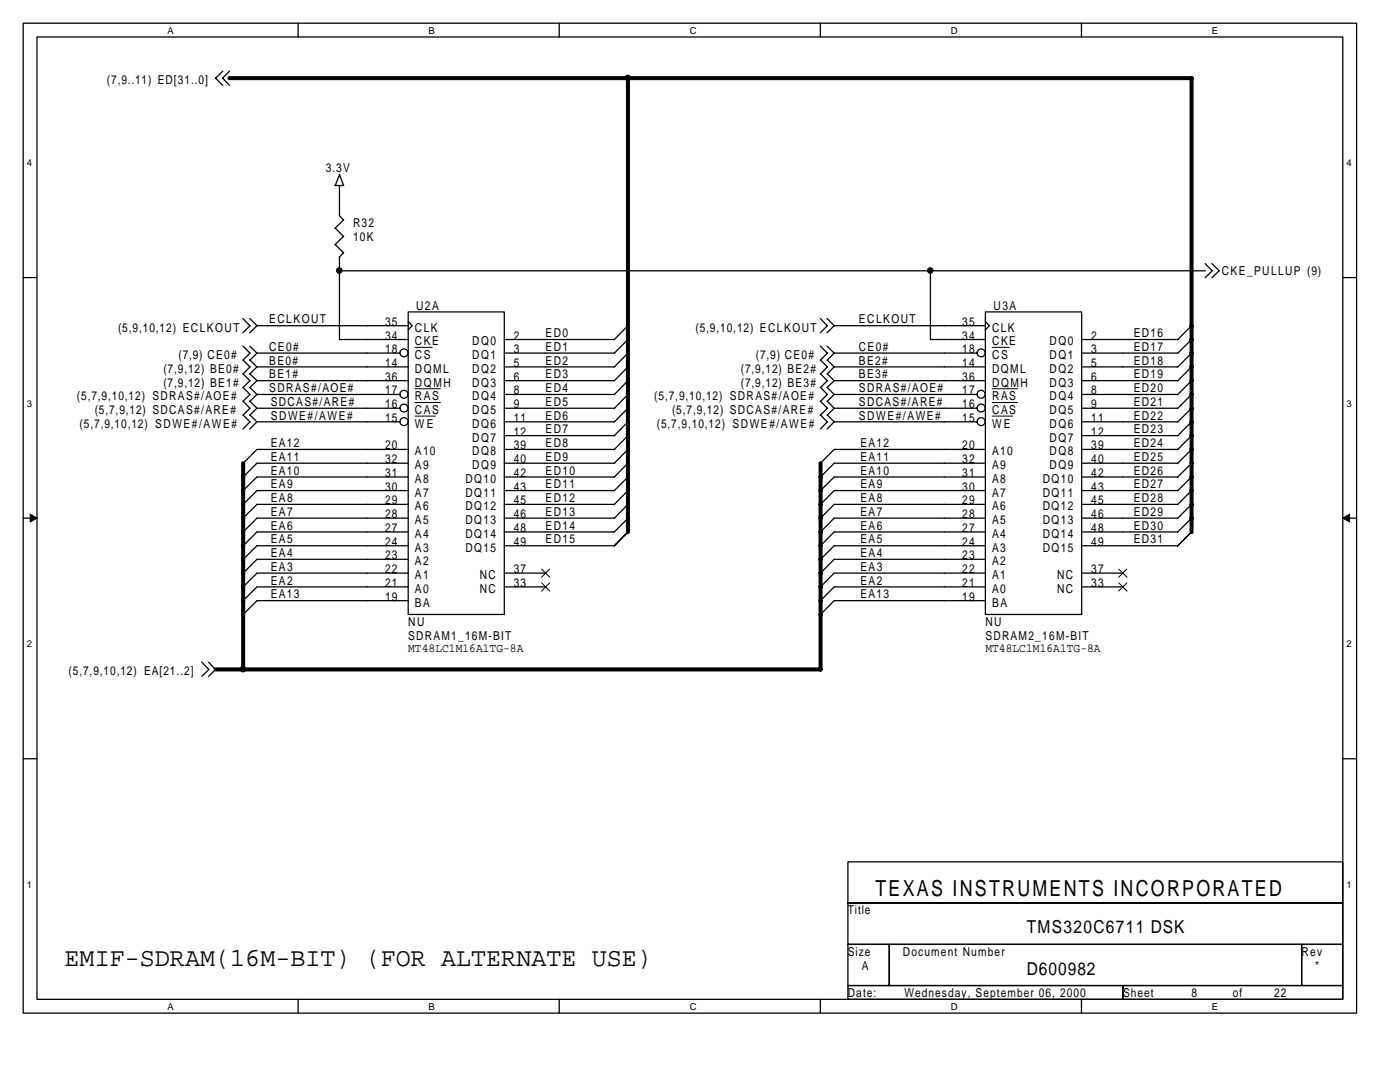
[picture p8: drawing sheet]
<svg xmlns="http://www.w3.org/2000/svg" width="279mm" height="216mm" viewBox="0 0 279 216" stroke-linecap="round" stroke-linejoin="round" font-family="sans-serif">
<path d="M4.6 4.6h266.1v197.6h-266.1zM7.4 7.4h260.6v192h-260.6z" fill="none" stroke="#000" stroke-width=".25"/>
<g fill="#fff">
<path d="M33.4 4.9h1.3v2.2h-1.3z"/>
<path d="M33.4 199.7h1.3v2.2h-1.3z"/>
</g>
<path d="M59.5 4.6v2.8M59.5 199.4v2.8" fill="none" stroke="#000" stroke-width=".25"/>
<g fill="#fff">
<path d="M85.5 4.9h1.3v2.2h-1.3z"/>
<path d="M85.5 199.7h1.3v2.2h-1.3z"/>
</g>
<path d="M111.6 4.6v2.8M111.6 199.4v2.8" fill="none" stroke="#000" stroke-width=".25"/>
<g fill="#fff">
<path d="M137.6 4.9h1.4v2.2h-1.4z"/>
<path d="M137.6 199.7h1.4v2.2h-1.4z"/>
</g>
<path d="M163.7 4.6v2.8M163.7 199.4v2.8" fill="none" stroke="#000" stroke-width=".25"/>
<g fill="#fff">
<path d="M189.8 4.9h1.3v2.2h-1.3z"/>
<path d="M189.8 199.7h1.3v2.2h-1.3z"/>
</g>
<path d="M215.8 4.6v2.8M215.8 199.4v2.8" fill="none" stroke="#000" stroke-width=".25"/>
<g fill="#fff">
<path d="M241.9 4.9h1.3v2.2h-1.3z"/>
<path d="M241.9 199.7h1.3v2.2h-1.3z"/>
<path d="M5.3 31.4h1.1v2.2h-1.1z"/>
<path d="M268.7 31.4h1.1v2.2h-1.1z"/>
<path d="M5.3 79.4h1.1v2.2h-1.1z"/>
<path d="M268.7 79.4h1.1v2.2h-1.1z"/>
</g>
<path d="M4.6 55.4h2.8M268 55.4h2.7" fill="none" stroke="#000" stroke-width=".25"/>
<g fill="#fff">
<path d="M5.3 127.4h1.1v2.2h-1.1z"/>
<path d="M268.7 127.4h1.1v2.2h-1.1z"/>
</g>
<path d="M4.6 103.4h2.8M268 103.4h2.7" fill="none" stroke="#000" stroke-width=".25"/>
<g fill="#000" stroke="#000" stroke-width=".2">
<path d="M6 102.6l1.4 .8-1.4 .8z" fill-rule="evenodd"/>
<path d="M268 103.4l1.3-.8v1.6z" fill-rule="evenodd"/>
</g>
<g fill="#fff">
<path d="M5.3 175.4h1.1v2.2h-1.1z"/>
<path d="M268.7 175.4h1.1v2.2h-1.1z"/>
</g>
<g fill="none" stroke="#000" stroke-width=".25">
<path d="M44.5 14.2l-1.5 1.4 1.5 1.4M45.8 14.2l-1.4 1.4 1.4 1.4M66.9 37h1.7M67.7 37v6l.9 .9M67.7 34.8l.9 2.3M67.8 34.8l-.9 2.2M66.9 45.5l1.7 1.7M66.9 48.8l1.7 1.7M67.7 51.3v16.4h13.8M67.7 54h172.9M68.6 43.9l-1.7 1.7M68.6 47.2l-1.7 1.6"/>
<path d="M68.6 50.4l-.9 .9M185.7 54v13.7h11M240.5 52.6l1.4 1.4-1.4 1.4M241.9 52.6l1.4 1.4-1.4 1.4M48.5 74.6l1.4 1.4-1.4 1.4M48.5 71.8l1.4 1.4-1.4 1.4M48.5 69.1l1.4 1.4-1.4 1.4M48.5 77.3l1.4 1.4-1.4 1.4M48.5 63.6l1.4 1.4-1.4 1.4M49.8 74.6l1.5 1.4M49.8 71.8l1.5 1.4M49.8 69.1l1.5 1.4"/>
<path d="M49.8 77.3l1.5 1.4M49.8 63.6l1.5 1.4M51.3 76l-1.5 1.4M51.3 73.2l-1.5 1.4M51.3 70.5l-1.5 1.4M51.3 78.7l-1.5 1.4M51.3 65l-1.5 1.4M51.3 73.2h30.2M51.3 70.5h28.5M51.3 78.7h28.5M51.3 76h30.2M51.3 65h30.2"/>
<path d="M81.5 62.2h19.1v60.4h-19.1zM81.5 64.2l.8 .8-.8 .8M100.6 73.2h22.1M100.6 70.5h22.1M100.6 78.7h22.1M100.6 67.7h22.1M100.6 76h22.1M125.3 78.7l-2.7 2.8M125.3 76l-2.7 2.8M125.3 65l-2.7 2.8M125.3 70.5l-2.7 2.8M125.3 73.2l-2.7 2.8"/>
<path d="M125.3 67.7l-2.7 2.8M163.7 74.6l1.4 1.4-1.4 1.4M163.7 71.8l1.4 1.4-1.4 1.4M163.7 63.6l1.4 1.4-1.4 1.4M163.7 69.1l1.4 1.4-1.4 1.4M163.7 77.3l1.4 1.4-1.4 1.4M165.1 74.6l1.4 1.4M165.1 71.8l1.4 1.4M165.1 63.6l1.4 1.4M165.1 69.1l1.4 1.4M165.1 77.3l1.4 1.4M166.5 76l-1.4 1.4"/>
<path d="M166.5 73.2l-1.4 1.4M166.5 65l-1.4 1.4M166.5 70.5l-1.4 1.4M166.5 78.7l-1.4 1.4M166.5 73.2h30.2M166.5 70.5h28.5M166.5 78.7h28.5M166.5 76h30.2M166.5 65h30.2M196.7 62.2h19.2v60.4h-19.2zM196.7 64.2l.8 .8-.8 .8M215.9 73.2h19.2"/>
<path d="M215.9 70.5h19.2M215.9 78.7h19.2M215.9 67.7h19.2M215.9 76h19.2M237.8 70.5l-2.8 2.8M237.8 67.7l-2.8 2.8M237.8 76l-2.8 2.8M237.8 78.7l-2.8 2.8M237.8 65l-2.8 2.8M237.8 73.2l-2.8 2.8M48.5 80l1.4 1.5-1.4 1.4M48.5 82.8l1.4 1.4-1.4 1.4"/>
<path d="M49.8 80l1.5 1.5M49.8 82.8l1.5 1.4M51.3 81.5l-1.5 1.4M51.3 84.2l-1.5 1.4M51.3 84.2h28.5M51.3 81.5h28.5M81.5 89.7h-30.2l-2.8 2.8M81.5 92.4h-30.2l-2.8 2.8M81.5 95.2h-30.2l-2.8 2.7M81.5 97.9h-30.2l-2.8 2.8M100.6 84.2h22.1M100.6 81.5h22.1"/>
<path d="M100.6 89.7h22.1M100.6 92.4h22.1M100.6 95.2h22.1M100.6 97.9h22.1M100.6 86.9h22.1M125.3 92.4l-2.7 2.8M125.3 84.2l-2.7 2.8M125.3 95.2l-2.7 2.7M125.3 97.9l-2.7 2.8M125.3 89.7l-2.7 2.8M125.3 86.9l-2.7 2.8M125.3 81.5l-2.7 2.7"/>
<path d="M163.7 80l1.4 1.5-1.4 1.4M163.7 82.8l1.4 1.4-1.4 1.4M165.1 80l1.4 1.5M165.1 82.8l1.4 1.4M166.5 81.5l-1.4 1.4M166.5 84.2l-1.4 1.4M166.5 84.2h28.5M166.5 81.5h28.5M196.7 89.7h-30.2l-2.8 2.8M196.7 92.4h-30.2l-2.8 2.8M196.7 95.2h-30.2l-2.8 2.7M196.7 97.9h-30.2l-2.8 2.8"/>
<path d="M215.9 84.2h19.2M215.9 81.5h19.2M215.9 89.7h19.2M215.9 92.4h19.2M215.9 95.2h19.2M215.9 97.9h19.2M215.9 86.9h19.2M237.8 81.5l-2.8 2.7M237.8 89.7l-2.8 2.8M237.8 95.2l-2.8 2.7M237.8 92.4l-2.8 2.8M237.8 86.9l-2.8 2.8"/>
<path d="M237.8 97.9l-2.8 2.8M237.8 84.2l-2.8 2.8M81.5 119.9h-30.2l-2.8 2.8M81.5 114.4h-30.2l-2.8 2.8M81.5 100.6h-30.2l-2.8 2.8M81.5 103.4h-30.2l-2.8 2.8M81.5 106.1h-30.2l-2.8 2.8M81.5 108.9h-30.2l-2.8 2.7M81.5 111.6h-30.2l-2.8 2.8M81.5 117.1h-30.2l-2.8 2.8M100.6 114.4h8.3M100.6 100.6h22.1"/>
<path d="M100.6 103.4h22.1M100.6 106.1h22.1M100.6 108.9h22.1M100.6 117.1h8.3M125.3 103.4l-2.7 2.8M125.3 106.1l-2.7 2.8M125.3 100.6l-2.7 2.8M196.7 119.9h-30.2l-2.8 2.8M196.7 114.4h-30.2l-2.8 2.8M196.7 100.6h-30.2l-2.8 2.8M196.7 103.4h-30.2l-2.8 2.8M196.7 106.1h-30.2l-2.8 2.8"/>
<path d="M196.7 108.9h-30.2l-2.8 2.7M196.7 111.6h-30.2l-2.8 2.8M196.7 117.1h-30.2l-2.8 2.8M215.9 114.4h8.2M215.9 100.6h19.2M215.9 103.4h19.2M215.9 106.1h19.2M215.9 108.9h19.2M215.9 117.1h8.2M237.8 106.1l-2.8 2.8M237.8 100.6l-2.8 2.8M237.8 103.4l-2.8 2.8"/>
<path d="M40.3 132.1l1.4 1.5-1.4 1.4M41.6 132.1l1.4 1.5-1.4 1.4M4.6 151.4h2.8M268 151.4h2.7M169.2 172h98.8v8.2h-98.8zM169.2 188.4h8.3v8.3h-8.3zM169.2 196.7h54.9v2.7h-54.9zM169.2 180.2h98.8v8.2h-98.8zM177.5 188.4h82.3v8.3h-82.3zM224.1 196.7h43.9v2.7h-43.9zM259.8 188.4h8.2v8.3h-8.2z"/>
<circle cx="80.6" cy="78.7" r=".8"/>
<circle cx="80.6" cy="70.4" r=".8"/>
<circle cx="195.8" cy="78.7" r=".8"/>
<circle cx="195.8" cy="70.4" r=".8"/>
<circle cx="80.6" cy="84.1" r=".8"/>
<circle cx="80.6" cy="81.4" r=".8"/>
<circle cx="195.8" cy="84.1" r=".8"/>
<circle cx="195.8" cy="81.4" r=".8"/>
</g>
<g fill="none" stroke="#000" stroke-width=".2">
<path d="M82.8 69.3h3.4M82.8 77.6h5.1M198 69.3h3.4M198 77.6h5.1M82.8 83h4.1M82.8 80.3h5.1M198 83h4.1M198 80.3h5.1M108.1 113.6l1.6 1.6M108.1 116.3l1.6 1.7M109.7 113.6l-1.7 1.6M109.7 116.3l-1.7 1.7"/>
<path d="M223.3 113.6l1.6 1.6M223.3 116.3l1.6 1.7M224.9 113.6l-1.7 1.6M224.9 116.3l-1.7 1.7"/>
</g>
<path d="M45.8 15.6h192M125.3 15.6v90.6M237.8 15.6v90.6M48.5 92.4v41.2M163.8 92.4v41.2M43 133.6h120.8" fill="none" stroke="#000" stroke-width=".8"/>
<g fill="#000" stroke="#000" stroke-width=".25">
<circle cx="125.3" cy="15.5" r=".53"/>
<circle cx="67.7" cy="54" r=".53"/>
<circle cx="185.7" cy="54" r=".53"/>
<circle cx="48.5" cy="133.5" r=".53"/>
</g>
<text font-size="5.2" x="12.9" y="192.8">EMIF-SDRAM(16M-BIT) (FOR ALTERNATE USE)</text>
<text font-size="4.4" x="174.7" y="178.8">TEXAS INSTRUMENTS INCORPORATED</text>
<g font-size="3.6">
<text x="204.9" y="186.3">TMS320C6711 DSK</text>
<text x="204.9" y="194.5">D600982</text>
</g>
<g font-size="2.5">
<text x="21.4" y="16.8">(7,9..11) ED[31..0]</text>
<text x="65" y="34.4">3.3V</text>
<text x="70.5" y="45.3">R32</text>
<text x="70.5" y="48.1">10K</text>
<text x="243.9" y="54.9">CKE_PULLUP (9)</text>
<text x="53.7" y="64.5">ECLKOUT</text>
<text x="76.8" y="65">35</text>
<text x="83.1" y="61.8">U2A</text>
<text x="171.4" y="64.5">ECLKOUT</text>
<text x="192" y="65">35</text>
<text x="198.3" y="61.8">U3A</text>
<text x="23.6" y="66.2">(5,9,10,12) ECLKOUT</text>
<text x="35.6" y="71.6">(7,9) CE0#</text>
<text x="53.7" y="70">CE0#</text>
<text x="76.8" y="70.5">18</text>
<text x="76.8" y="67.8">34</text>
<text x="82.8" y="71.6">CS</text>
<text x="82.8" y="68.9">CKE</text>
<text x="82.8" y="66.2">CLK</text>
<text x="94.2" y="68.9">DQ0</text>
<text x="94.2" y="71.6">DQ1</text>
<text x="102.5" y="67.8">2</text>
<text x="102.5" y="70.5">3</text>
<text x="108.9" y="70">ED1</text>
<text x="108.9" y="67.3">ED0</text>
<text x="138.8" y="66.2">(5,9,10,12) ECLKOUT</text>
<text x="150.8" y="71.6">(7,9) CE0#</text>
<text x="171.4" y="70">CE0#</text>
<text x="192" y="70.5">18</text>
<text x="192" y="67.8">34</text>
<text x="198" y="66.2">CLK</text>
<text x="198" y="71.6">CS</text>
<text x="198" y="68.9">CKE</text>
<text x="209.5" y="68.9">DQ0</text>
<text x="209.5" y="71.6">DQ1</text>
<text x="217.8" y="67.8">2</text>
<text x="217.8" y="70.5">3</text>
<text x="226.3" y="70">ED17</text>
<text x="226.3" y="67.3">ED16</text>
<text x="32.6" y="77.2">(7,9,12) BE1#</text>
<text x="32.6" y="74.4">(7,9,12) BE0#</text>
<text x="53.7" y="75.5">BE1#</text>
<text x="53.7" y="72.7">BE0#</text>
<text x="76.8" y="73.2">14</text>
<text x="76.8" y="76">36</text>
<text x="82.8" y="77.2">DQMH</text>
<text x="82.8" y="74.4">DQML</text>
<text x="94.2" y="74.4">DQ2</text>
<text x="94.2" y="77.2">DQ3</text>
<text x="102.5" y="73.2">5</text>
<text x="102.5" y="76">6</text>
<text x="108.9" y="75.5">ED3</text>
<text x="108.9" y="72.7">ED2</text>
<text x="147.8" y="77.2">(7,9,12) BE3#</text>
<text x="147.8" y="74.4">(7,9,12) BE2#</text>
<text x="171.4" y="75.5">BE3#</text>
<text x="171.4" y="72.7">BE2#</text>
<text x="192" y="73.2">14</text>
<text x="192" y="76">36</text>
<text x="198" y="74.4">DQML</text>
<text x="198" y="77.2">DQMH</text>
<text x="209.5" y="74.4">DQ2</text>
<text x="209.5" y="77.2">DQ3</text>
<text x="217.8" y="73.2">5</text>
<text x="217.8" y="76">6</text>
<text x="226.3" y="75.5">ED19</text>
<text x="226.3" y="72.7">ED18</text>
<text x="15.3" y="79.9">(5,7,9,10,12) SDRAS#/AOE#</text>
<text x="18.9" y="82.7">(5,7,9,12) SDCAS#/ARE#</text>
<text x="53.7" y="78.3">SDRAS#/AOE#</text>
<text x="54" y="81">SDCAS#/ARE#</text>
<text x="54" y="83.8">SDWE#/AWE#</text>
<text x="76.8" y="78.7">17</text>
<text x="76.8" y="81.5">16</text>
<text x="82.8" y="79.9">RAS</text>
<text x="82.8" y="82.7">CAS</text>
<text x="94.2" y="79.9">DQ4</text>
<text x="94.2" y="82.7">DQ5</text>
<text x="102.5" y="78.7">8</text>
<text x="102.5" y="81.5">9</text>
<text x="108.9" y="78.3">ED4</text>
<text x="108.9" y="83.8">ED6</text>
<text x="108.9" y="81">ED5</text>
<text x="130.6" y="79.9">(5,7,9,10,12) SDRAS#/AOE#</text>
<text x="134.1" y="82.7">(5,7,9,12) SDCAS#/ARE#</text>
<text x="171.4" y="83.8">SDWE#/AWE#</text>
<text x="171.4" y="81">SDCAS#/ARE#</text>
<text x="171.4" y="78.3">SDRAS#/AOE#</text>
<text x="192" y="78.7">17</text>
<text x="192" y="81.5">16</text>
<text x="198" y="79.9">RAS</text>
<text x="198" y="82.7">CAS</text>
<text x="209.5" y="79.9">DQ4</text>
<text x="209.5" y="82.7">DQ5</text>
<text x="217.8" y="78.7">8</text>
<text x="217.8" y="81.5">9</text>
<text x="226.3" y="78.3">ED20</text>
<text x="226.3" y="81">ED21</text>
<text x="226.3" y="83.8">ED22</text>
<text x="15.9" y="85.4">(5,7,9,10,12) SDWE#/AWE#</text>
<text x="54" y="89.2">EA12</text>
<text x="76.8" y="84.2">15</text>
<text x="76.8" y="89.7">20</text>
<text x="82.8" y="85.4">WE</text>
<text x="94.2" y="85.4">DQ6</text>
<text x="94.2" y="88.1">DQ7</text>
<text x="102.5" y="84.2">11</text>
<text x="102.5" y="86.9">12</text>
<text x="102.5" y="89.7">39</text>
<text x="108.9" y="89.2">ED8</text>
<text x="108.9" y="86.5">ED7</text>
<text x="131.1" y="85.4">(5,7,9,10,12) SDWE#/AWE#</text>
<text x="171.7" y="89.2">EA12</text>
<text x="192" y="84.2">15</text>
<text x="192" y="89.7">20</text>
<text x="198" y="85.4">WE</text>
<text x="209.5" y="85.4">DQ6</text>
<text x="209.5" y="88.1">DQ7</text>
<text x="217.8" y="84.2">11</text>
<text x="217.8" y="86.9">12</text>
<text x="217.8" y="89.7">39</text>
<text x="226.3" y="86.5">ED23</text>
<text x="226.3" y="89.2">ED24</text>
<text x="54" y="94.7">EA10</text>
<text x="54" y="92">EA11</text>
<text x="76.8" y="92.4">32</text>
<text x="76.8" y="95.2">31</text>
<text x="82.8" y="90.9">A10</text>
<text x="82.8" y="93.6">A9</text>
<text x="94.2" y="90.9">DQ8</text>
<text x="94.2" y="93.6">DQ9</text>
<text x="102.5" y="92.4">40</text>
<text x="102.5" y="95.2">42</text>
<text x="108.9" y="92">ED9</text>
<text x="108.9" y="94.7">ED10</text>
<text x="171.7" y="92">EA11</text>
<text x="171.7" y="94.7">EA10</text>
<text x="192" y="92.4">32</text>
<text x="192" y="95.2">31</text>
<text x="198" y="90.9">A10</text>
<text x="198" y="93.6">A9</text>
<text x="209.5" y="90.9">DQ8</text>
<text x="209.5" y="93.6">DQ9</text>
<text x="217.8" y="92.4">40</text>
<text x="217.8" y="95.2">42</text>
<text x="226.3" y="92">ED25</text>
<text x="226.3" y="94.7">ED26</text>
<text x="54" y="100.2">EA8</text>
<text x="54" y="97.5">EA9</text>
<text x="76.8" y="97.9">30</text>
<text x="76.8" y="100.6">29</text>
<text x="82.8" y="96.4">A8</text>
<text x="82.8" y="99.1">A7</text>
<text x="82.8" y="101.8">A6</text>
<text x="92.9" y="96.4">DQ10</text>
<text x="92.9" y="99.1">DQ11</text>
<text x="92.9" y="101.8">DQ12</text>
<text x="102.5" y="97.9">43</text>
<text x="102.5" y="100.6">45</text>
<text x="108.9" y="100.2">ED12</text>
<text x="108.9" y="97.5">ED11</text>
<text x="171.7" y="100.2">EA8</text>
<text x="171.7" y="97.5">EA9</text>
<text x="192" y="97.9">30</text>
<text x="192" y="100.6">29</text>
<text x="198" y="96.4">A8</text>
<text x="198" y="99.1">A7</text>
<text x="198" y="101.8">A6</text>
<text x="208.1" y="96.4">DQ10</text>
<text x="208.1" y="99.1">DQ11</text>
<text x="208.1" y="101.8">DQ12</text>
<text x="217.8" y="97.9">43</text>
<text x="217.8" y="100.6">45</text>
<text x="226.3" y="97.5">ED27</text>
<text x="226.3" y="100.2">ED28</text>
<text x="54" y="102.9">EA7</text>
<text x="54" y="105.7">EA6</text>
<text x="76.8" y="103.4">28</text>
<text x="76.8" y="106.1">27</text>
<text x="82.8" y="104.6">A5</text>
<text x="82.8" y="107.3">A4</text>
<text x="92.9" y="104.6">DQ13</text>
<text x="92.9" y="107.3">DQ14</text>
<text x="102.5" y="103.4">46</text>
<text x="102.5" y="106.1">48</text>
<text x="108.9" y="105.7">ED14</text>
<text x="108.9" y="102.9">ED13</text>
<text x="171.7" y="102.9">EA7</text>
<text x="171.7" y="105.7">EA6</text>
<text x="192" y="103.4">28</text>
<text x="192" y="106.1">27</text>
<text x="198" y="104.6">A5</text>
<text x="198" y="107.3">A4</text>
<text x="208.1" y="104.6">DQ13</text>
<text x="208.1" y="107.3">DQ14</text>
<text x="217.8" y="103.4">46</text>
<text x="217.8" y="106.1">48</text>
<text x="226.3" y="102.9">ED29</text>
<text x="226.3" y="105.7">ED30</text>
<text x="54" y="113.9">EA3</text>
<text x="54" y="111.2">EA4</text>
<text x="54" y="108.4">EA5</text>
<text x="76.8" y="108.9">24</text>
<text x="76.8" y="111.6">23</text>
<text x="82.8" y="110.1">A3</text>
<text x="82.8" y="112.8">A2</text>
<text x="92.9" y="110.1">DQ15</text>
<text x="102.5" y="108.9">49</text>
<text x="108.9" y="108.4">ED15</text>
<text x="171.7" y="113.9">EA3</text>
<text x="171.7" y="111.2">EA4</text>
<text x="171.7" y="108.4">EA5</text>
<text x="192" y="108.9">24</text>
<text x="192" y="111.6">23</text>
<text x="198" y="110.1">A3</text>
<text x="198" y="112.8">A2</text>
<text x="208.1" y="110.1">DQ15</text>
<text x="217.8" y="108.9">49</text>
<text x="226.3" y="108.4">ED31</text>
<text x="54" y="119.4">EA13</text>
<text x="54" y="116.6">EA2</text>
<text x="76.8" y="119.9">19</text>
<text x="76.8" y="114.4">22</text>
<text x="76.8" y="117.1">21</text>
<text x="82.8" y="115.5">A1</text>
<text x="82.8" y="118.3">A0</text>
<text x="95.7" y="115.5">NC</text>
<text x="95.7" y="118.3">NC</text>
<text x="102.5" y="114.4">37</text>
<text x="102.5" y="117.1">33</text>
<text x="171.7" y="119.4">EA13</text>
<text x="171.7" y="116.6">EA2</text>
<text x="192" y="119.9">19</text>
<text x="192" y="114.4">22</text>
<text x="192" y="117.1">21</text>
<text x="198" y="115.5">A1</text>
<text x="198" y="118.3">A0</text>
<text x="211" y="118.3">NC</text>
<text x="211" y="115.5">NC</text>
<text x="217.8" y="114.4">37</text>
<text x="217.8" y="117.1">33</text>
<text x="81.5" y="124.9">NU</text>
<text x="82.8" y="121">BA</text>
<text x="196.7" y="124.9">NU</text>
<text x="198" y="121">BA</text>
<text x="81.5" y="127.6">SDRAM1_16M-BIT</text>
<text x="81.5" y="130.1">MT48LC1M16A1TG-8A</text>
<text x="196.7" y="130.1">MT48LC1M16A1TG-8A</text>
<text x="196.7" y="127.6">SDRAM2_16M-BIT</text>
<text x="13.7" y="134.8">(5,7,9,10,12) EA[21..2]</text>
<text x="169.2" y="182.5">Title</text>
<text x="169.2" y="190.7">Size</text>
<text x="180.2" y="190.7">Document Number</text>
<text x="259.8" y="190.7">Rev</text>
<text x="172" y="193.5">A</text>
<text x="262.5" y="193.5">*</text>
<text x="169.2" y="198.9">Date:</text>
<text x="180.5" y="198.9">Wednesday, September 06, 2000</text>
<text x="224.1" y="198.9">Sheet</text>
<text x="237.8" y="198.9">8</text>
<text x="246.1" y="198.9">of</text>
<text x="254.3" y="198.9">22</text>
</g>
<g font-size="1.9">
<text x="33.4" y="6.7">A</text>
<text x="85.5" y="6.7">B</text>
<text x="137.6" y="6.7">C</text>
<text x="189.8" y="6.7">D</text>
<text x="241.9" y="6.7">E</text>
<text x="5.3" y="33.2">4</text>
<text x="268.7" y="33.2">4</text>
<text x="5.3" y="81.2">3</text>
<text x="268.7" y="81.2">3</text>
<text x="5.3" y="129.2">2</text>
<text x="268.7" y="129.2">2</text>
<text x="5.3" y="177.2">1</text>
<text x="268.7" y="177.2">1</text>
<text x="33.4" y="201.5">A</text>
<text x="85.5" y="201.5">B</text>
<text x="137.6" y="201.5">C</text>
<text x="189.8" y="201.5">D</text>
<text x="241.9" y="201.5">E</text>
</g>
</svg>
